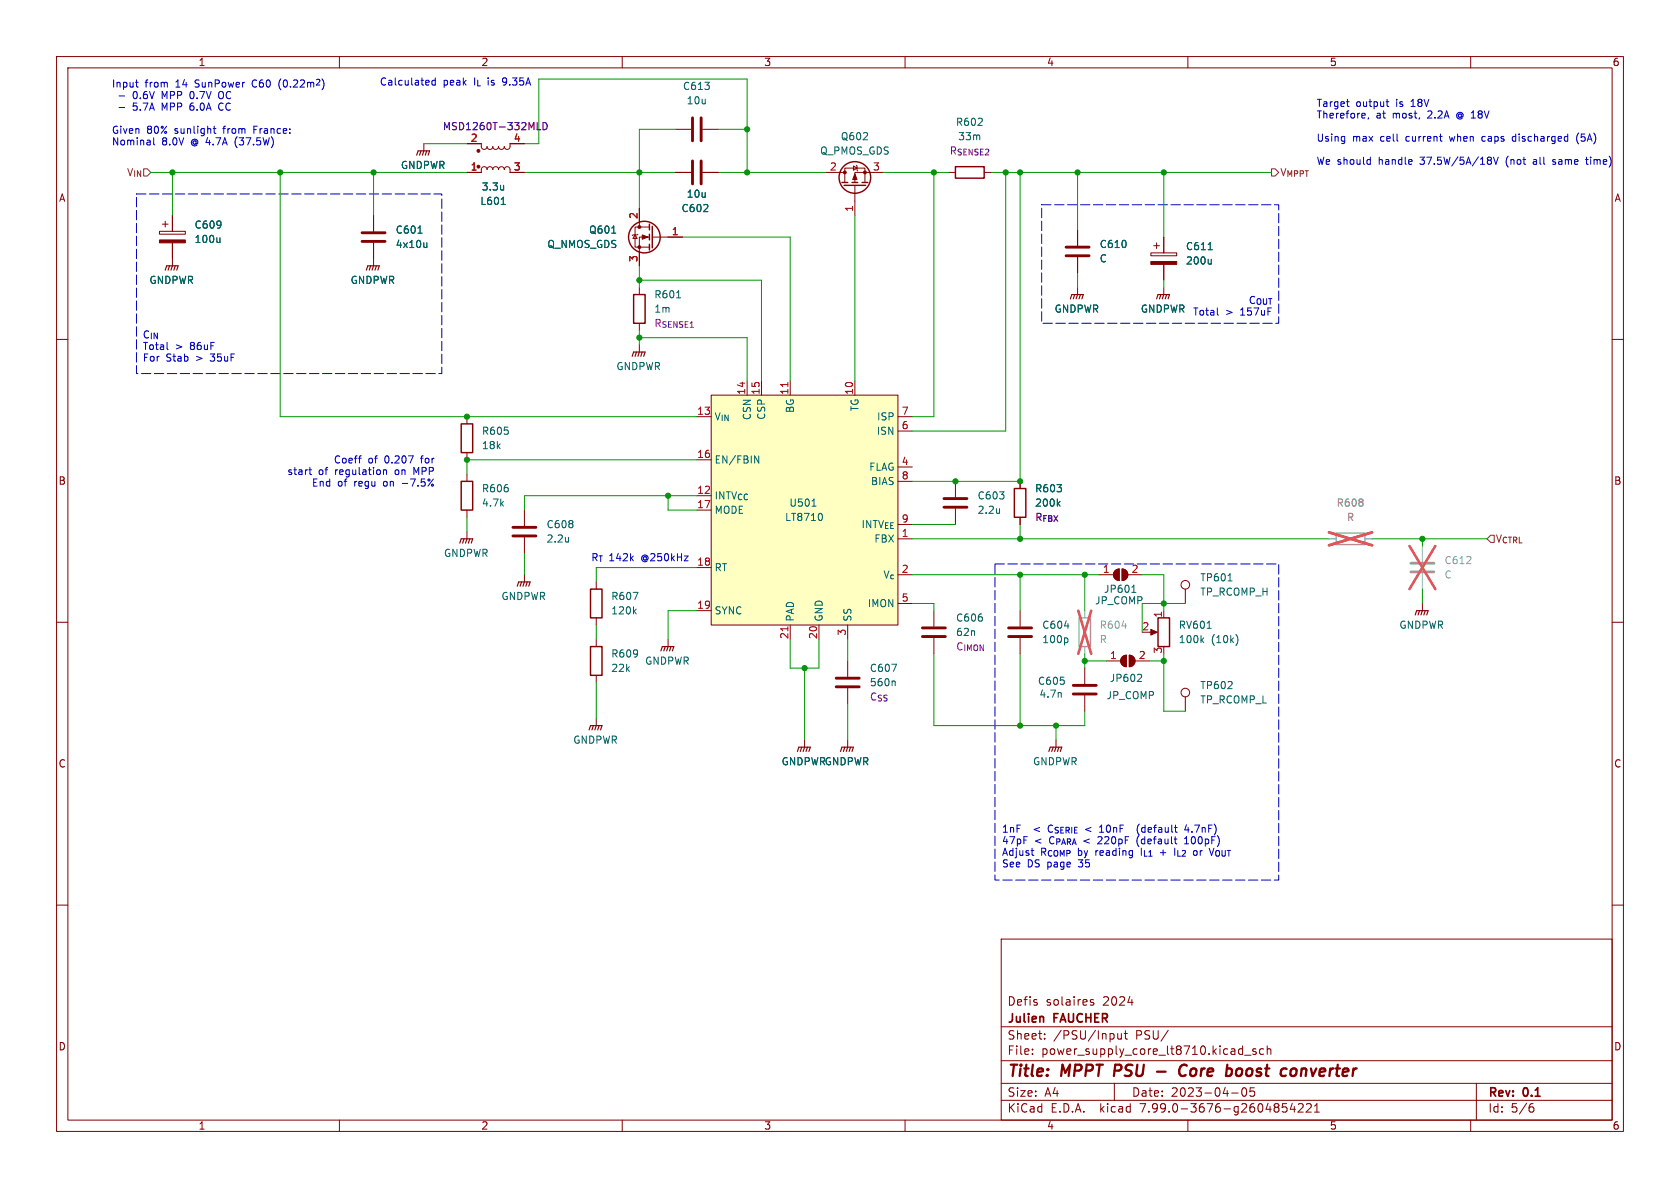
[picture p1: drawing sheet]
<svg xmlns="http://www.w3.org/2000/svg" width="297mm" height="210mm" viewBox="0 0 297 210" stroke-linecap="round" stroke-linejoin="round" font-family="sans-serif">
<g fill="none" stroke="#840000" stroke-width=".18">
<path d="M10 10h277v190h-277zM12 12h273v186h-273zM60 10v2M110 10v2M160 10v2M210 10v2M260 10v2M28.7 39.6h1M29.2 39.1v1M30.5 38.1v2.8M66 38.1v2.8M74.9 25.4v1.3"/>
<path d="M82.5 30.5h2.6v-.7l.5-.3 .4 .1 .1 .4 .2-.4 .3-.1 .4 .1 .1 .4 .1-.4 .3-.1 .5 .1 .1 .4 .3-.4 .4-.1 .3 .2 .1 .3 .1-.4 .4-.1 .4 .3 .1 .7h2.5M82.5 25.4h2.6v.7l.5 .3 .4-.1 .1-.4 .1 .3 .3 .2 .4-.1 .2-.4 .1 .3 .3 .2 .5-.1 .1-.4 .1 .3 .3 .2 .4-.1 .3-.4 .1 .4 .5 .1 .3-.3 .1-.7h2.5M113 36.8v3.3M119.4 30.5h2.8M119.4 22.9h2.8M124.2 30.5h2.8M124.2 22.9h2.8M146 30.5h3.4M149.4 32.3v-2.6h3.5v2.6M150.9 29.3l.6 .4-.6 .4zM151.1 32.8v5.3M151.4 29.2l.1 .1v.8l.1 .1"/>
<path d="M156.2 30.5h-5.1v1.8M167.6 30.5h1.3M174 30.5h1.3M10 60h2M28.2 40.9h4.6v.5h-4.6zM30.5 42.9v4.1M66 42.9v4.1M112.3 41.5l.3 .7h-.7zM112.8 41.4l-.2 .1h-.7l-.1 .2M113 50.8v1.3M113 57.2v1.2M114.8 41.9h-1.8v5.1"/>
<path d="M114.8 40.1h-2.5v3.6h2.5M115.3 41.9h5.3M190.5 40.6v2.8M190.5 45.5v2.8M190.5 50.8v1.3M203.5 44.7h4.5v.5h-4.5zM204 43.4h1M204.5 42.9v1M205.7 41.9v2.8M205.7 46.7v2.8M205.7 50.8v1.3M285 60h2"/>
<path d="M82.5 73.7v1.2M113 61v1.2M82.5 80v1.3M82.5 83.8v1.3M82.5 90.2v1.2M82.5 94v1.3M92.7 90.2v2.8M92.7 95v2.8M168.9 85.1v2.8M168.9 89.9v2.8M180.3 85.1v1.3M180.3 91.4v1.3"/>
<path d="M10 110h2M92.7 101.6v1.3M105.4 102.9v1.2M105.4 109.2v1.3M105.4 113v1.3M105.4 119.4v1.3M118.1 113v1.3M149.9 116.8v2.8M165.1 108v2.7M165.1 112.8v2.8M180.3 108v2.7M180.3 112.8v2.8"/>
<path d="M191.8 118.1v2.8M194.3 101.6h2.5M195.6 116.8h2.5M197.1 100.9l.8-.3v2a1.02 1.02 0 0 1-1-.6 1.02 1.02 0 0 1 .2-1.1zM198.4 100.6a1.02 1.02 0 0 1 1 1 1.02 1.02 0 0 1-1 1zM198.4 116.1l.7-.3v2.1a1.02 1.02 0 0 1-.9-.7 1.02 1.02 0 0 1 .2-1.1zM199.4 101.6h2.5M199.6 115.8a1.02 1.02 0 0 1 1.1 1 1.02 1.02 0 0 1-1.1 1.1zM200.7 116.8h2.5M203.2 111.8h1M205.7 108v1.2M209.5 104.1v2.6"/>
<path d="M251.5 106.7v1.3M285 110h2M105.4 127v1.3M142.2 130.8v1.3M149.9 121.7v2.8M149.9 130.8v1.3M186.7 130.8v1.3M191.8 122.9v2.8M209.5 123.2v2.5M10 160h2M285 160h2M177 166h108v32h-108z"/>
<path d="M193.3 176.8l-.3-.1-.3 .2 .1 .2 .5 .2v.3h-.6M60 198v2M110 198v2M160 198v2M177 194.5h108M177 191.5h108M177 187.5h108M177 181.5h108M182.5 186.3v.1M182.5 185.5v.1M184.7 183.6v.1M184.7 182.8v.1"/>
<path d="M197 191.5v3M197.6 182.7l.1 .9 .3 .1 .2-.1M198.2 182.7v1M198.7 182.7h.6M199 182.2v1.3l.3 .2M206.5 182.1l-1.3 2M210 198v2M217.7 193.2h1.2M219.2 185.4l.5 .1M219.7 192.4l.2-.1a.81 .81 0 0 1 .6 .6 .81 .81 0 0 1-.3 .8l-.2 .1a.81 .81 0 0 1-.3-1.4zM219.7 184.9v1.5M219.7 186.3l-.5 .1"/>
<path d="M220 186.5h1.2M221.7 192.3h-.7v.7l.2-.1h.5l.1 .3-.1 .5-.2 .1-.5-.1M222 185.5l-.3-.1-.2 .2v.2l.5 .2v.3h-.5M223.4 185.5l-.4-.1-.3 .3v.4l.1 .2h.6M224 185.5l.2-.1 .4 .1 .1 .9M224 184.9v1.5M226.7 195.1h.8M226.7 195.7h.5l.3 .3-.1 .5h-.7M228.5 195l-.4 1.1h.9M228.8 195.6v1M229.5 195.2l.6-.1 .2 .1 .1 .3-.9 1.1h.9M231 195.2l.5-.1 .2 .1 .1 .3-.9 1.1h.9"/>
<path d="M232.4 196.6h.8M232.4 195.5l.4-.4v1.5M260 198v2M261 191.5v6.5M270.6 195.7h.3l.3 .3-.1 .5-.5 .1M271 195.1l-.4 .1"/>
<circle cx="209.5" cy="103.4" r=".76"/>
<circle cx="209.5" cy="122.4" r=".76"/>
</g>
<path d="M197.2 188.2l-.3 2M204.5 189.4h1.6M209.8 188.4a.88 .88 0 0 0-1 0 .88 .88 0 0 0-.3 1 .69 .69 0 0 0 .3 .7 .69 .69 0 0 0 .8-.1M219.3 188.9a.62 .62 0 0 0-.7 .4v.7a.52 .52 0 0 0 .7 .1M228.6 188.9l.5 .1 .1 .3v.5l-.5 .4" fill="none" stroke="#840000" stroke-width=".4"/>
<g fill="none" stroke="#840000" stroke-width=".2">
<path d="M73.7 27.4l.2-.7h2l-.2 .7M74.4 26.7l-.2 .7M74.9 26.7l-.2 .7M75.4 26.7l-.2 .7M29.2 47.8l.3-.8h2l-.3 .8M30 47l-.3 .8M30.5 47l-.3 .8M31 47l-.3 .8M64.8 47.8l.2-.8h2.1l-.3 .8M65.5 47l-.2 .8M66 47l-.2 .8M66.5 47l-.2 .8"/>
<path d="M189.2 52.8l.3-.7h2l-.2 .7M190 52.1l-.3 .7M190.5 52.1l-.3 .7M191 52.1l-.2 .7M204.5 52.8l.2-.7h2.1l-.3 .7M205.2 52.1l-.2 .7M205.7 52.1l-.2 .7M206.2 52.1l-.2 .7M111.8 63l.2-.8h2l-.2 .8M112.5 62.2l-.2 .8M113 62.2l-.2 .8M113.5 62.2l-.2 .8"/>
<path d="M81.3 96l.2-.7h2.1l-.3 .7M82 95.3l-.2 .7M82.5 95.3l-.2 .7M83.1 95.3l-.3 .7M91.4 103.6l.3-.7h2l-.2 .7M92.2 102.9l-.3 .7M92.7 102.9l-.2 .7M93.2 102.9l-.2 .7M116.8 115.1l.3-.8h2l-.2 .8M117.6 114.3l-.3 .8M118.1 114.3l-.2 .8M118.6 114.3l-.2 .8"/>
<path d="M250.2 108.7l.2-.7h2.1l-.3 .7M251 108l-.3 .7M251.5 108l-.3 .7M252 108l-.3 .7M104.1 129l.3-.7h2l-.2 .7M104.9 128.3l-.3 .7M105.4 128.3l-.2 .7M105.9 128.3l-.2 .7M141 132.8l.2-.7h2.1l-.3 .7M141.7 132.1l-.2 .7M142.2 132.1l-.2 .7M142.7 132.1l-.2 .7"/>
<path d="M148.6 132.8l.2-.7h2.1l-.3 .7M149.4 132.1l-.3 .7M149.9 132.1l-.3 .7M150.4 132.1l-.3 .7M185.4 132.8l.3-.7h2l-.2 .7M186.2 132.1l-.3 .7M186.7 132.1l-.3 .7M187.2 132.1l-.3 .7"/>
</g>
<g fill="none" stroke="#840000" stroke-width=".51">
<path d="M122.4 20.8v4.1M122.4 28.4v4.1M124 20.8v4.1M124 28.4v4.1M64 42.7h4.1M64 41.1h4.1M188.5 45.2h4M188.5 43.7h4M90.7 94.7h4M90.7 93.2h4M166.9 89.7h4M166.9 88.1h4"/>
<path d="M147.8 119.9h4.1M163.1 112.5h4M163.1 111h4M178.3 112.5h4.1M178.3 111h4.1M147.8 121.4h4.1M189.7 122.7h4.1M189.7 121.2h4.1"/>
</g>
<g fill="none" stroke="#006464" stroke-width=".18">
<path d="M88.6 36.1h.7M89 32.8v.8M89 33.5h.1M38.9 42v.9M38.9 42.7l-.2 .2M73.9 41.2h.7M75.5 42.9v.9M75.5 43.6l-.4 .2M108.1 41.2h.8M119.6 52.6h.7M213.6 44.1h.7M214.1 45.8v.9"/>
<path d="M214.1 46.6l-.1 .1M100.5 95v.8M100.5 95.7l-.1 .1M176.7 89.9v.8M176.7 90.6l-.1 .1M187 89l.4 .5M187.4 88.6l-.5 .5M111.9 104.7h.9l-.6 1.3M112.1 108l.4 .5M112.5 107.7l-.5 .5M157.7 117.4h.8l-.5 1.3M188.2 110.6h.8"/>
<path d="M188.6 112.8l.2 .2v.4l-.2 .2M200.1 104.7h.7M200.3 103.6l.1-.2v1.3M201.6 119.2l.2 .2v.3l-.8 .8h.8M212.4 113.1l.4 .5M212.8 112.8l-.5 .4M213.4 111.1h.7M217.1 102.7h.7M218.6 112.2a1.49 1.49 0 0 1 0 1.8M158.1 120.4l.2 .2v.6M187.6 122.5v.8"/>
</g>
<g fill="#840000" stroke="#840000" stroke-width=".18">
<path d="M28.2 42.4h4.6v.5h-4.6z"/>
<path d="M151.1 30.7l.4 1.1h-.8z"/>
<path d="M203.5 111.3l1.1 .5-1.1 .5z"/>
<path d="M113.5 41.5l1.1 .4-1.1 .4z"/>
<path d="M197.1 100.9l.8-.3v2a1.02 1.02 0 0 1-1-.6 1.02 1.02 0 0 1 .2-1.1z"/>
<path d="M198.4 100.6a1.02 1.02 0 0 1 1 1 1.02 1.02 0 0 1-1 1z"/>
<path d="M198.4 116.1l.7-.3v2.1a1.02 1.02 0 0 1-.9-.7 1.02 1.02 0 0 1 .2-1.1z"/>
<path d="M199.6 115.8a1.02 1.02 0 0 1 1.1 1 1.02 1.02 0 0 1-1.1 1.1z"/>
<path d="M203.5 46.2h4.5v.5h-4.5z"/>
<circle cx="152.9" cy="30.5" r=".25"/>
<circle cx="149.4" cy="30.5" r=".25"/>
<circle cx="113" cy="43.7" r=".25"/>
<circle cx="113" cy="40.1" r=".25"/>
<circle cx="84.6" cy="26.7" r=".25"/>
<circle cx="84.6" cy="29.5" r=".25"/>
</g>
<path d="M249.4 99.6h4.1M249.4 101.1h4.1" fill="none" stroke="#a1a1a1" stroke-width=".51"/>
<path d="M234.9 95.3h1.3M241.3 95.3h1.3M251.5 96.5v2.8M191.8 108v1.2M191.8 114.3v1.3M251.5 101.3v2.8" fill="none" stroke="#a1a1a1" stroke-width=".18"/>
<path d="M234.9 94.1l7.7 2.3M242.6 94.1l-7.7 2.3M249.2 96.5l4.5 7.6M253.7 96.5l-4.5 7.6M190.6 108l2.3 7.6M192.9 108l-2.3 7.6" fill="none" stroke="#e75356" stroke-width=".46"/>
<g fill="none" stroke="#840000" stroke-width=".25">
<path d="M114.8 39.6v1M148.8 32.3h1.1M149.2 32.8h3.8M150.6 32.3h1M152.4 32.3h1M168.9 29.5h5.1v2h-5.1zM112 52.1h2v5.1h-2zM114.8 41.4v1M114.8 43.2v1M115.3 40v3.8M81.5 74.9h2.1v5.1h-2.1zM81.5 85.1h2.1v5.1h-2.1z"/>
<path d="M179.3 86.4h2.1v5h-2.1zM104.4 114.3h2v5.1h-2zM104.4 104.1h2v5.1h-2zM204.7 109.2h2.1v5.1h-2.1z"/>
<circle cx="151.1" cy="31.4" r="2.79"/>
<circle cx="113.9" cy="41.9" r="2.79"/>
</g>
<path d="M95 22.9h.6M96 21.7a.64 .64 0 0 1 .7 .6 .64 .64 0 0 1-.7 .6z" fill="none" stroke="#840084" stroke-width=".18"/>
<path d="M236.2 94.2h5.1v2.1h-5.1zM190.8 109.2h2v5.1h-2z" fill="none" stroke="#a1a1a1" stroke-width=".25"/>
<path d="M198.4 110.6h.7" fill="none" stroke="#989898" stroke-width=".18"/>
<path d="M125.7 69.9h33v40.6h-33z" fill="#ffffc2"/>
<g fill="none" stroke="#840000" stroke-width=".18">
<path d="M30.5 38.1v2.8M66 38.1v2.8M82.5 30.5h2.6M82.5 25.4h2.6M90.2 30.5h2.5M90.2 25.4h2.5M113 36.8v2.6M119.4 30.5h2.8M124.2 30.5h2.8M30.5 42.9v2.8M66 42.9v2.8M113 44.5v2.5"/>
<path d="M118.1 41.9h2.5M190.5 40.6v2.8M190.5 45.5v2.8M205.7 41.9v2.8M205.7 46.7v2.8M123.2 73.7h2.5M125.7 69.9h33v40.6h-33zM132.1 67.3v2.6M134.6 67.3v2.6M139.7 67.3v2.6M151.1 67.3v2.6M158.7 73.7h2.6"/>
<path d="M158.7 76.2h2.6M123.2 87.6h2.5M123.2 81.3h2.5M123.2 90.2h2.5M158.7 95.3h2.6M158.7 82.6h2.6M158.7 85.1h2.6M158.7 92.7h2.6M180.3 85.1v1.3M180.3 91.4v1.3M123.2 100.3h2.5M123.2 108h2.5"/>
<path d="M139.7 110.5v2.5M144.8 110.5v2.5M149.9 110.5v2.5M158.7 101.6h2.6M158.7 106.7h2.6"/>
</g>
<path d="M139.3 67.6v.7M139.3 110.8v.7" fill="none" stroke="#a90000" stroke-width=".18"/>
<g fill="none" stroke="#006464" stroke-width=".18">
<path d="M88.6 36.1h.7M89 32.8v.8M89 33.5h.1M38.9 42v.9M38.9 42.7l-.2 .2M73.9 41.2h.7M75.5 42.9v.9M75.5 43.6l-.4 .2M108.1 41.2h.8M213.6 44.1h.7M214.1 45.8v.9M214.1 46.6l-.1 .1"/>
<path d="M133.4 80.6l.7 1.3v-1.3M143.5 89.5h.8M145.2 90.8l.2 .4-.2 .8M187 89l.4 .5M187.4 88.6l-.5 .5"/>
</g>
<path d="M224.8 29.8h.6l.7 .7-.7 .6h-.6zM263.5 94.6h.7v1.3h-.7l-.6-.6z" fill="none" stroke="#725600" stroke-width=".18"/>
<g fill="none" stroke="#0000c2" stroke-width=".18">
<path d="M21.1 17h.9M21.1 19h.9M24 14.6h.4M24.2 15.3l.2 .1M38.8 16.2a.9 .9 0 0 0 0 1.2M38.9 18.3l-.2 .5 .2 .6M49.4 14.3l-.1 .5 .1 .7M77 13.8v1.2M77 14.3l-.4-.1-.3 .2 .2 .6h.5M238 18h.5M238.3 18.8h.2M245 18h.5"/>
<path d="M245.2 17.6v1l.3 .2M27.2 24.4v1l.1 .2M37.7 22.7h.5M37.9 22.3v1.1l.3 .2M237.6 24.1l.1 .1M237.7 24.1v1.2M237.7 24.9l-.1 .1M241.2 20l.2 .3-.7 .1M241.3 20.8l-.1 .1M241.9 28.2l.4 .1M242 20.8l-.2 .3M242.3 27.8v1.3"/>
<path d="M242.3 29l-.4 .1M254.5 24.1h.5M254.8 25h.2M257.7 20a.58 .58 0 0 0 0 .9M262.2 24.1l-.2 .3v.3l.2 .3M263.2 27.8h.2l.3 .2-.3 .3M263.2 28.3h.2M263.4 28.3l.3 .3v.2l-.3 .3h-.2M264 27.8l.5 1.3 .4-1.3M267.8 24.1l-.3 .1-.1 .2v.4l.4 .2M271.2 28.2l-.1 .1M271.2 28.6l-.2 .1 .2 .4"/>
<path d="M274.5 29l.4 .1M274.9 28.2l-.4 .2 .1 .2h.3M279.1 23.5a1.46 1.46 0 0 0 0 1.9M280.3 28.2h.5M280.5 27.8v1.1l.3 .2M215.2 55.5l.2 .2M29.5 61.6l.2 .2M54.6 83h.5M54.8 82.6v1.1l.3 .2M63.4 81h.5M63.9 80.6h-.3M67.8 83.2l.2-.2 .3 .1v.8"/>
<path d="M67.8 83v.9M182.3 150.4h.5M182.5 151.2h.3M201.1 148.1l-.1 .5 .1 .7M201.4 145.7a1.46 1.46 0 0 0 0 1.9M207.7 149.9v1.3M209.4 149.2h.7M209.4 148.3l.4-.4v1.3M209.7 145.8l-.3 .9h.8M210 146.3v.8M213.8 149.9l.4 1.3 .4-1.3"/>
</g>
<path d="M24.1 34.3h54v31.7h-54zM184.1 36.2h42v21h-42zM175.9 99.7h50.2v55.9h-50.2z" fill="none" stroke="#0000c2" stroke-width=".18" stroke-dasharray="1.7 .6"/>
<g fill="none" stroke="#009600" stroke-width=".18">
<path d="M26.7 30.5h55.8M30.5 30.5v7.6M49.5 30.5v43.2h73.7M66 30.5v7.6M74.9 25.4h7.6M92.7 30.5h26.7M92.7 25.4h2.5v-11.4h36.9v16.5M119.4 22.9h-6.4v13.9M127 30.5h19M127 22.9h5.1M151.1 38.1v29.2M156.2 30.5h11.4"/>
<path d="M165.1 30.5v43.2h-3.8M175.3 30.5h49.5M177.8 30.5v45.7h-16.5M180.3 30.5v54.6h-19M190.5 30.5v10.1M205.7 30.5v11.4M113 59.7h19.1v7.6M113 47v3.8M113 58.4v2.6M113 49.5h21.6v17.8M120.6 41.9h19.1v25.4M190.5 48.3v2.5"/>
<path d="M205.7 49.5v1.3M82.5 91.4v2.6M92.7 97.8v3.8M118.1 87.6v2.6h5.1M123.2 87.6h-30.5v2.6M123.2 81.3h-40.7v2.5M161.3 95.3h73.6M161.3 92.7h7.6M180.3 92.7v2.6M242.6 95.3h20.3M251.5 95.3v1.2M105.4 110.5v2.5"/>
<path d="M123.2 100.3h-17.8v2.6M123.2 108h-5.1v5M139.7 113v5.1h5.1v-5.1M142.2 118.1v12.7M149.9 113v3.8M161.3 106.7h3.8v1.3M161.3 101.6h33M165.1 115.6v12.7h26.7v-2.6M180.3 101.6v6.4M180.3 115.6v12.7M191.8 101.6v6.4M191.8 115.6v2.5"/>
<path d="M191.8 116.8h3.8M201.9 101.6h3.8v6.4M203.2 116.8h2.5M205.7 115.6v10.1h3.8M209.5 106.7h-7.6v5.1M251.5 104.1v2.6M105.4 120.7v6.3M149.9 124.5v6.3M186.7 128.3v2.5"/>
</g>
<path d="M95 22.9h.6M96 21.7a.64 .64 0 0 1 .7 .6 .64 .64 0 0 1-.7 .6z" fill="none" stroke="#840084" stroke-width=".18"/>
<path d="M234.9 95.3h1.3M241.3 95.3h1.3" fill="none" stroke="#a1a1a1" stroke-width=".18"/>
<path d="M234.9 94.1l7.7 2.3M242.6 94.1l-7.7 2.3" fill="none" stroke="#e75356" stroke-width=".46"/>
<g fill="#009600" stroke="#009600" stroke-width=".18">
<circle cx="82.5" cy="73.7" r=".46"/>
<circle cx="113" cy="30.5" r=".46"/>
<circle cx="30.5" cy="30.5" r=".46"/>
<circle cx="49.5" cy="30.5" r=".46"/>
<circle cx="82.5" cy="81.3" r=".46"/>
<circle cx="66" cy="30.5" r=".46"/>
<circle cx="191.8" cy="101.6" r=".46"/>
<circle cx="180.3" cy="101.6" r=".46"/>
<circle cx="251.5" cy="95.3" r=".46"/>
<circle cx="113" cy="49.5" r=".46"/>
<circle cx="165.1" cy="30.5" r=".46"/>
<circle cx="177.8" cy="30.5" r=".46"/>
<circle cx="113" cy="59.7" r=".46"/>
<circle cx="132.1" cy="22.9" r=".46"/>
<circle cx="132.1" cy="30.5" r=".46"/>
<circle cx="205.7" cy="106.7" r=".46"/>
<circle cx="205.7" cy="116.8" r=".46"/>
<circle cx="180.3" cy="85.1" r=".46"/>
<circle cx="168.9" cy="85.1" r=".46"/>
<circle cx="180.3" cy="128.3" r=".46"/>
<circle cx="186.7" cy="128.3" r=".46"/>
<circle cx="191.8" cy="116.8" r=".46"/>
<circle cx="142.2" cy="118.1" r=".46"/>
<circle cx="190.5" cy="30.5" r=".46"/>
<circle cx="205.7" cy="30.5" r=".46"/>
<circle cx="180.3" cy="95.3" r=".46"/>
<circle cx="180.3" cy="30.5" r=".46"/>
<circle cx="118.1" cy="87.6" r=".46"/>
</g>
<g font-size="2.8" fill="#840000">
<text x="178" y="190.9">Title:</text>
<text x="187.7" y="190.9">MPPT</text>
<text x="197.8" y="190.9">PSU</text>
<text x="210.9" y="190.9">Core</text>
<text x="220" y="190.9">boost</text>
<text x="230.5" y="190.9">converter</text>
</g>
<g font-size="2.1" fill="#840000">
<text x="178" y="178">Defis</text>
<text x="184.9" y="178">solaires</text>
<text x="195" y="178">2024</text>
<text x="178" y="184">Sheet:</text>
<text x="178" y="181.2">Julien</text>
<text x="186.2" y="184">/PSU/Input</text>
<text x="186.4" y="181.2">FAUCHER</text>
<text x="200.8" y="184">PSU/</text>
<text x="178" y="186.7">File:</text>
<text x="184.1" y="186.7">power_supply_core_lt8710.kicad_sch</text>
<text x="178" y="196.9">KiCad</text>
<text x="178" y="194.1">Size:</text>
<text x="184.7" y="194.1">A4</text>
<text x="185.7" y="196.9">E.D.A.</text>
<text x="194.6" y="196.9">kicad</text>
<text x="200" y="194.1">Date:</text>
<text x="201.8" y="196.9">7.99.0-3676-g2604854221</text>
<text x="207" y="194.1">2023-04-05</text>
<text x="263" y="194.3">Rev:</text>
<text x="263" y="196.9">Id:</text>
<text x="267.1" y="196.9">5/6</text>
<text x="269.4" y="194.3">0.1</text>
</g>
<g font-size="1.8" fill="#840000">
<text x="35" y="11.9">1</text>
<text x="85" y="11.9">2</text>
<text x="135" y="11.9">3</text>
<text x="185" y="11.9">4</text>
<text x="235" y="11.9">5</text>
<text x="285" y="11.9">6</text>
<text x="10.3" y="35.9">A</text>
<text x="285.3" y="35.9">A</text>
<text x="10.3" y="85.9">B</text>
<text x="285.3" y="85.9">B</text>
<text x="10.3" y="135.9">C</text>
<text x="285.3" y="135.9">C</text>
<text x="10.3" y="185.9">D</text>
<text x="285.3" y="185.9">D</text>
<text x="35" y="199.9">1</text>
<text x="85" y="199.9">2</text>
<text x="135" y="199.9">3</text>
<text x="185" y="199.9">4</text>
<text x="235" y="199.9">5</text>
<text x="285" y="199.9">6</text>
</g>
<g font-size="1.8" fill="#0000c2">
<text x="19.7" y="15.6">Input</text>
<text x="23.6" y="17.6">0.6V</text>
<text x="25.6" y="15.6">from</text>
<text x="28.9" y="17.6">MPP</text>
<text x="31.2" y="15.6">14</text>
<text x="34" y="17.6">0.7V</text>
<text x="34.7" y="15.6">SunPower</text>
<text x="39.3" y="17.6">OC</text>
<text x="45.1" y="15.6">C60</text>
<text x="49.9" y="15.6">(0.22m^{2})</text>
<text x="67.1" y="15.4">Calculated</text>
<text x="78.3" y="15.4">peak</text>
<text x="83.9" y="15.4">I_{L}</text>
<text x="86.5" y="15.4">is</text>
<text x="89.3" y="15.4">9.35A</text>
<text x="19.7" y="23.7">Given</text>
<text x="23.6" y="19.7">5.7A</text>
<text x="25.9" y="23.7">80%</text>
<text x="28.9" y="19.7">MPP</text>
<text x="31" y="23.7">sunlight</text>
<text x="34" y="19.7">6.0A</text>
<text x="39.3" y="19.7">CC</text>
<text x="39.8" y="23.7">from</text>
<text x="45.3" y="23.7">France:</text>
<text x="232.7" y="19">Target</text>
<text x="232.7" y="21">Therefore,</text>
<text x="239.7" y="19">output</text>
<text x="243.3" y="21">at</text>
<text x="246.3" y="21">most,</text>
<text x="246.9" y="19">is</text>
<text x="249.7" y="19">18V</text>
<text x="252.7" y="21">2.2A</text>
<text x="258" y="21">@ 18V</text>
<text x="19.7" y="25.8">Nominal</text>
<text x="28.6" y="25.8">8.0V</text>
<text x="33.9" y="25.8">@ 4.7A</text>
<text x="42" y="25.8">(37.5W)</text>
<text x="232.7" y="25.1">Using</text>
<text x="232.7" y="29.2">We should</text>
<text x="239.1" y="25.1">max</text>
<text x="243.8" y="29.2">handle</text>
<text x="244.1" y="25.1">cell</text>
<text x="248.8" y="25.1">current</text>
<text x="251.4" y="29.2">37.5W/5A/18V</text>
<text x="256.8" y="25.1">when</text>
<text x="262.6" y="25.1">caps</text>
<text x="266.7" y="29.2">(not</text>
<text x="268.2" y="25.1">discharged</text>
<text x="271.7" y="29.2">all</text>
<text x="275.4" y="29.2">same</text>
<text x="279.7" y="25.1">(5A)</text>
<text x="281.5" y="29.2">time)</text>
<text x="220.6" y="53.9">C_{OUT}</text>
<text x="210.8" y="56">Total</text>
<text x="216.6" y="56">&gt;</text>
<text x="219.4" y="56">157uF</text>
<text x="25.1" y="60">C_{IN}</text>
<text x="25.1" y="62.1">Total</text>
<text x="25.1" y="64.1">For</text>
<text x="29.3" y="64.1">Stab</text>
<text x="31" y="62.1">&gt;</text>
<text x="33.7" y="62.1">86uF</text>
<text x="34.7" y="64.1">&gt;</text>
<text x="37.5" y="64.1">35uF</text>
<text x="58.9" y="82.1">Coeff</text>
<text x="65" y="82.1">of</text>
<text x="68.1" y="82.1">0.207</text>
<text x="74.7" y="82.1">for</text>
<text x="50.7" y="84.2">start</text>
<text x="55" y="86.2">End</text>
<text x="56.3" y="84.2">of</text>
<text x="59.3" y="84.2">regulation</text>
<text x="59.7" y="86.2">of</text>
<text x="62.7" y="86.2">regu</text>
<text x="68.1" y="86.2">on</text>
<text x="70.1" y="84.2">on</text>
<text x="71.5" y="86.2">-7.5%</text>
<text x="73.6" y="84.2">MPP</text>
<text x="104.4" y="99.4">R_{T}</text>
<text x="107.6" y="99.4">142k</text>
<text x="113.5" y="99.4">@250kHz</text>
<text x="177" y="147.5">1nF</text>
<text x="177" y="149.6">47pF</text>
<text x="182.8" y="147.5">&lt;</text>
<text x="182.9" y="149.6">&lt;</text>
<text x="185.6" y="147.5">C_{SERIE} 10nF</text>
<text x="185.6" y="149.6">C_{PARA} 220pF</text>
<text x="191.8" y="149.6">&lt;</text>
<text x="192.3" y="147.5">&lt;</text>
<text x="201.6" y="149.6">(default</text>
<text x="202.1" y="147.5">(default</text>
<text x="210.3" y="149.6">100pF)</text>
<text x="210.7" y="147.5">4.7nF)</text>
<text x="177" y="151.6">Adjust</text>
<text x="177" y="153.7">See</text>
<text x="181.6" y="153.7">DS page</text>
<text x="184" y="151.6">R_{COMP} reading</text>
<text x="190.7" y="151.6">by</text>
<text x="191" y="153.7">35</text>
<text x="202.2" y="151.6">I_{L1}</text>
<text x="205.8" y="151.6">+</text>
<text x="208.5" y="151.6">I_{L2}</text>
<text x="212.1" y="151.6">or</text>
<text x="215.2" y="151.6">V_{OUT}</text>
</g>
<g font-size="1.8" fill="#006464">
<text x="120.6" y="16.1">C613</text>
<text x="121.3" y="18.6">10u</text>
<text x="168.9" y="22.5">R602</text>
<text x="144.9" y="27.5">Q_PMOS_GDS</text>
<text x="148.5" y="25">Q602</text>
<text x="169.3" y="25">33m</text>
<text x="70.8" y="30.1">GNDPWR</text>
<text x="85.1" y="33.9">3.3u</text>
<text x="121.3" y="35.2">10u</text>
<text x="34.3" y="40.6">C609</text>
<text x="69.9" y="41.5">C601</text>
<text x="84.8" y="36.4">L601</text>
<text x="104" y="41.5">Q601</text>
<text x="120.4" y="37.7">C602</text>
<text x="34.3" y="43.2">100u</text>
<text x="69.9" y="44">4x10u</text>
<text x="96.7" y="44">Q_NMOS_GDS</text>
<text x="194.3" y="44">C610</text>
<text x="194.3" y="46.6">C</text>
<text x="209.6" y="44.4">C611</text>
<text x="209.6" y="47">200u</text>
<text x="26.3" y="50.4">GNDPWR</text>
<text x="61.9" y="50.4">GNDPWR</text>
<text x="115.6" y="52.9">R601</text>
<text x="115.6" y="55.5">1m</text>
<text x="186.3" y="55.5">GNDPWR</text>
<text x="201.6" y="55.5">GNDPWR</text>
<text x="108.9" y="65.6">GNDPWR</text>
<text x="85.1" y="77.1">R605</text>
<text x="126.2" y="74.5">V_{IN}</text>
<text x="132.9" y="74.4" transform="rotate(-90 132.9 74.4)">CSN</text>
<text x="135.5" y="74.3" transform="rotate(-90 135.5 74.3)">CSP</text>
<text x="140.6" y="73.1" transform="rotate(-90 140.6 73.1)">BG</text>
<text x="152" y="72.8" transform="rotate(-90 152 72.8)">TG</text>
<text x="154.9" y="77.1">ISN</text>
<text x="155" y="74.5">ISP</text>
<text x="85.1" y="79.6">18k</text>
<text x="126.2" y="82.1">EN/FBIN</text>
<text x="153.6" y="83.4">FLAG</text>
<text x="85.1" y="87.2">R606</text>
<text x="85.1" y="89.8">4.7k</text>
<text x="126.2" y="88.5">INTV_{CC}</text>
<text x="139.5" y="89.8">U501</text>
<text x="153.9" y="86">BIAS</text>
<text x="172.7" y="88.5">C603</text>
<text x="182.9" y="87.2">R603</text>
<text x="182.9" y="89.8">200k</text>
<text x="96.5" y="93.6">C608</text>
<text x="126.2" y="91">MODE</text>
<text x="138.7" y="92.3">LT8710</text>
<text x="152.2" y="93.6">INTV_{EE}</text>
<text x="172.7" y="91">2.2u</text>
<text x="78.4" y="98.7">GNDPWR</text>
<text x="96.5" y="96.1">2.2u</text>
<text x="126.2" y="101.2">RT</text>
<text x="154.5" y="96.1">FBX</text>
<text x="88.6" y="106.3">GNDPWR</text>
<text x="108" y="106.3">R607</text>
<text x="153.3" y="107.5">IMON</text>
<text x="156" y="102.5">V_{c}</text>
<text x="193.5" y="107">JP_COMP</text>
<text x="195.1" y="105">JP601</text>
<text x="212.1" y="103">TP601</text>
<text x="212.1" y="105.5">TP_RCOMP_H</text>
<text x="108" y="108.8">120k</text>
<text x="126.2" y="108.8">SYNC</text>
<text x="140.6" y="110" transform="rotate(-90 140.6 110)">PAD</text>
<text x="145.6" y="110" transform="rotate(-90 145.6 110)">GND</text>
<text x="150.7" y="110" transform="rotate(-90 150.7 110)">SS</text>
<text x="168.9" y="110.1">C606</text>
<text x="168.9" y="112.6">62n</text>
<text x="184.2" y="111.4">C604</text>
<text x="184.2" y="113.9">100p</text>
<text x="208.3" y="111.4">RV601</text>
<text x="208.3" y="113.9">100k</text>
<text x="214.1" y="113.9">(10k)</text>
<text x="247.3" y="111.4">GNDPWR</text>
<text x="108" y="116.4">R609</text>
<text x="108" y="119">22k</text>
<text x="114" y="117.7">GNDPWR</text>
<text x="153.7" y="119">C607</text>
<text x="153.7" y="121.5">560n</text>
<text x="183.4" y="121.3">C605</text>
<text x="183.7" y="123.5">4.7n</text>
<text x="195.5" y="123.8">JP_COMP</text>
<text x="196.1" y="120.8">JP602</text>
<text x="212.1" y="122">TP602</text>
<text x="212.1" y="124.6">TP_RCOMP_L</text>
<text x="101.3" y="131.7">GNDPWR</text>
<text x="138.1" y="135.5">GNDPWRGNDPWR</text>
<text x="182.5" y="135.5">GNDPWR</text>
</g>
<g font-size="1.8" fill="#840084">
<text x="78.4" y="23.2">MSD1260T-332MLD</text>
<text x="167.8" y="27.5">R_{SENSE2}</text>
<text x="115.6" y="58">R_{SENSE1}</text>
<text x="182.9" y="92.3">R_{FBX}</text>
<text x="168.9" y="115.2">C_{IMON}</text>
<text x="153.7" y="124.1">C_{SS}</text>
</g>
<g font-size="1.8" fill="#a90000">
<text x="83.1" y="25.1">2</text>
<text x="90.7" y="25.1">4</text>
<text x="83.1" y="30.2">1</text>
<text x="90.7" y="30.2">3</text>
<text x="146.6" y="30.2">2</text>
<text x="154.2" y="30.2">3</text>
<text x="112.8" y="38.8" transform="rotate(-90 112.8 38.8)">2</text>
<text x="118.7" y="41.7">1</text>
<text x="150.9" y="37.5" transform="rotate(-90 150.9 37.5)">1</text>
<text x="112.8" y="46.4" transform="rotate(-90 112.8 46.4)">3</text>
<text x="131.8" y="69.9" transform="rotate(-90 131.8 69.9)">14</text>
<text x="134.4" y="69.9" transform="rotate(-90 134.4 69.9)">15</text>
<text x="139.4" y="69.9" transform="rotate(-90 139.4 69.9)">11</text>
<text x="150.9" y="69.9" transform="rotate(-90 150.9 69.9)">10</text>
<text x="123.1" y="73.4">13</text>
<text x="159.3" y="75.9">6</text>
<text x="159.3" y="73.4">7</text>
<text x="123.1" y="81">16</text>
<text x="159.3" y="82.3">4</text>
<text x="123.1" y="87.4">12</text>
<text x="123.1" y="89.9">17</text>
<text x="159.3" y="84.8">8</text>
<text x="159.3" y="95">1</text>
<text x="159.3" y="92.5">9</text>
<text x="123.1" y="100.1">18</text>
<text x="159.3" y="101.3">2</text>
<text x="194.9" y="101.3">1</text>
<text x="200" y="101.3">2</text>
<text x="123.1" y="107.7">19</text>
<text x="159.3" y="106.4">5</text>
<text x="139.4" y="113.1" transform="rotate(-90 139.4 113.1)">21</text>
<text x="144.5" y="113.1" transform="rotate(-90 144.5 113.1)">20</text>
<text x="149.6" y="112.5" transform="rotate(-90 149.6 112.5)">3</text>
<text x="201.9" y="111.5">2</text>
<text x="205.5" y="109.3" transform="rotate(-90 205.5 109.3)">1</text>
<text x="196.1" y="116.6">1</text>
<text x="201.2" y="116.6">2</text>
<text x="205.5" y="115.6" transform="rotate(-90 205.5 115.6)">3</text>
</g>
<g font-size="1.8" fill="#725600">
<text x="22.3" y="31.3">V_{IN}</text>
<text x="226.3" y="31.3">V_{MPPT}</text>
<text x="264.4" y="96.1">V_{CTRL}</text>
</g>
<g font-size="1.8" fill="#989898">
<text x="236.2" y="89.8">R608</text>
<text x="238" y="92.3">R</text>
<text x="255.3" y="99.9">C612</text>
<text x="255.3" y="102.5">C</text>
<text x="194.3" y="111.4">R604</text>
<text x="194.3" y="113.9">R</text>
</g>
</svg>
